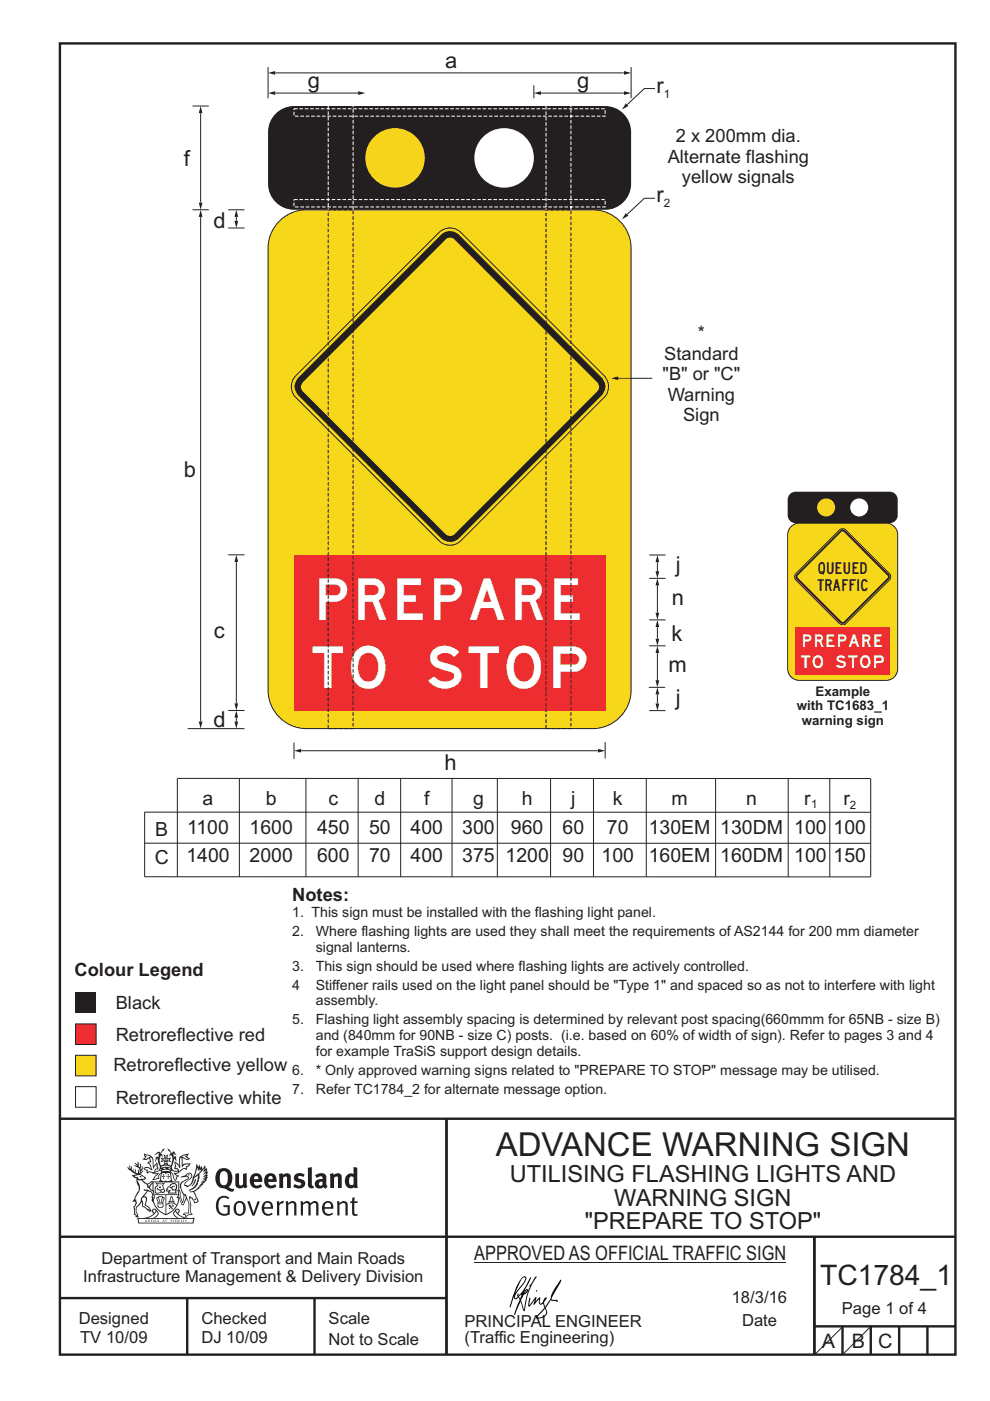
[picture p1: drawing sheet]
<svg xmlns="http://www.w3.org/2000/svg" width="210mm" height="297mm" viewBox="0 0 210 297" stroke-linecap="round" stroke-linejoin="round" font-family="sans-serif">
<g fill="none" stroke="#231f20" stroke-width=".51">
<path d="M12.7 9.2h189.9v278h-189.9zM12.7 237.2h189.9M94.7 237.1v50.1M12.7 262.2h190.1M12.7 275.2h82M39.7 275.2v12M66.7 275.2v12M172.7 262.2v25M172.7 281.2h30M178.7 281.2v6M184.7 281.2v6M190.7 281.2v6"/>
<path d="M196.7 281.2v6"/>
</g>
<path d="M100.6 267.7h66.2" fill="none" stroke="#231f20" stroke-width=".21"/>
<path d="M16 210.4h4.4v4.4h-4.4z" fill="#231f20"/>
<path d="M16 230.4h4.4v4.4h-4.4z" fill-rule="evenodd" fill="#fff" stroke="#231f20" stroke-width=".21"/>
<path d="M16 223.7h4.4v4.4h-4.4z" fill-rule="evenodd" fill="#f7d719" stroke="#231f20" stroke-width=".21"/>
<path d="M16 217.1h4.4v4.4h-4.4z" fill-rule="evenodd" fill="#ed2d30" stroke="#231f20" stroke-width=".21"/>
<path d="M58.5 24.1a5.5 5.5 0 0 1 3.9-1.6h66a5.5 5.5 0 0 1 5.5 5.5v11a5.5 5.5 0 0 1-5.5 5.5h-66a5.5 5.5 0 0 1-5.5-5.5v-11a5.5 5.5 0 0 1 1.6-3.9z" fill-rule="evenodd" fill="#231f20"/>
<path d="M59.3 46.9a8.1 8.1 0 0 1 5.7-2.4h60.7a8.2 8.2 0 0 1 8.2 8.1v93.7a8.2 8.2 0 0 1-8.2 8.2h-60.7a8.2 8.2 0 0 1-8.1-8.2v-93.7a8.1 8.1 0 0 1 2.4-5.7z" fill-rule="evenodd" fill="#f7d719" stroke="#231f20" stroke-width=".21"/>
<path d="M138.9 42h-2.2l-3.7 3.4" fill="none" stroke="#231f20" stroke-width=".21"/>
<path d="M132.7 45.2l.6 .5-1.4 .8z" fill="#231f20"/>
<path d="M131.2 80.2h7.1" fill="none" stroke="#231f20" stroke-width=".21"/>
<path d="M129.6 80.2l1.6-.4v.8z" fill="#231f20"/>
<circle cx="106.9" cy="33.5" r="6.3" fill="#fff"/>
<circle cx="83.8" cy="33.5" r="6.3" fill="#f5d41b"/>
<path d="M62.8 79.6l30.3-30.3a3.3 3.3 0 0 1 4.7 0l30.3 30.3a3.3 3.3 0 0 1 0 4.7l-30.3 30.3a3.3 3.3 0 0 1-4.7 0l-30.3-30.3a3.3 3.3 0 0 1 0-4.7z" fill-rule="evenodd" fill="#f7d719" stroke="#231f20" stroke-width=".21"/>
<path d="M93.6 49.8a2.67 2.67 0 0 1 3.7-.1l30.3 30.4a2.66 2.66 0 0 1 0 3.7l-30.3 30.4a2.67 2.67 0 0 1-3.7-.1l-30.3-30.3a2.63 2.63 0 0 1 0-3.7z" fill-rule="evenodd" fill="#231f20"/>
<path d="M64.3 81l30.3-30.3a1.37 1.37 0 0 1 1.7 0l30.3 30.3a1.38 1.38 0 0 1 0 2l-30.3 30.3-.9 .3-.8-.3-30.3-30.3a1.35 1.35 0 0 1 0-2z" fill-rule="evenodd" fill="#f7d719"/>
<path d="M62.4 117.7h66v33h-66z" fill="#ed2d30"/>
<path d="M58.4 15.5h73.9M133.9 14.2v6.6" fill="none" stroke="#231f20" stroke-width=".21"/>
<g fill="#231f20">
<path d="M56.9 15.5l1.5-.4v.7z"/>
<path d="M132.3 15.1l1.6 .4-1.6 .3z"/>
</g>
<path d="M58.4 19.7h17.5" fill="none" stroke="#231f20" stroke-width=".21"/>
<g fill="#231f20">
<path d="M56.9 19.7l1.5-.4v.8z"/>
<path d="M76 19.3l1.5 .4-1.5 .4z"/>
</g>
<path d="M114.8 19.7h17.5" fill="none" stroke="#231f20" stroke-width=".21"/>
<g fill="#231f20">
<path d="M113.2 19.7l1.5-.4v.8z"/>
<path d="M132.3 19.3l1.6 .4-1.6 .4z"/>
</g>
<path d="M56.9 14.2v6.6M113.2 18.1v2.7M138.9 18.8h-2.2l-3.7 3.4" fill="none" stroke="#231f20" stroke-width=".21"/>
<path d="M132.7 21.9l.6 .6-1.4 .7z" fill="#231f20"/>
<path d="M69.6 44.5h5.3v110h-5.3zM115.8 44.5h5.3v110h-5.3z" fill="none" stroke="#231f20" stroke-width=".21" stroke-dasharray=".8 .4" stroke-linecap="butt"/>
<path d="M62.4 23.1h66v1.5h-66zM69.6 22.5v22M115.8 22.5v22M62.4 42.3h66v1.6h-66zM74.9 44.5v-22M121.1 44.5v-22" fill="none" stroke="#fff" stroke-width=".21" stroke-dasharray=".8 .4" stroke-linecap="butt"/>
<path d="M137.7 117.7h3.5M139.4 119.2v1.9M137.6 145.7h3.5M137.7 150.7h3.5" fill="none" stroke="#231f20" stroke-width=".21"/>
<g fill="#231f20">
<path d="M139.4 117.7l.4 1.5h-.8z"/>
<path d="M139 121.1h.8l-.4 1.5z"/>
</g>
<path d="M137.7 122.6h3.5M137.7 136.9h3.5M137.7 131.4h3.5M139.4 124.2v5.7" fill="none" stroke="#231f20" stroke-width=".21"/>
<g fill="#231f20">
<path d="M139 129.9h.8l-.4 1.5z"/>
<path d="M139.4 122.6l.4 1.5h-.8z"/>
</g>
<path d="M139.4 133v2.4" fill="none" stroke="#231f20" stroke-width=".21"/>
<g fill="#231f20">
<path d="M139.4 131.4l.4 1.5h-.8z"/>
<path d="M139 135.4h.8l-.4 1.5z"/>
</g>
<path d="M139.4 138.5v5.7" fill="none" stroke="#231f20" stroke-width=".21"/>
<g fill="#231f20">
<path d="M139 144.2h.8l-.4 1.5z"/>
<path d="M139.4 136.9l.4 1.5h-.8z"/>
</g>
<path d="M139.4 147.3v1.8" fill="none" stroke="#231f20" stroke-width=".21"/>
<g fill="#231f20">
<path d="M139.4 145.7l.4 1.5h-.8z"/>
<path d="M139 149.2h.8l-.4 1.5z"/>
</g>
<path d="M42.6 46v106.9M39.8 154.5h12.1" fill="none" stroke="#231f20" stroke-width=".21"/>
<g fill="#231f20">
<path d="M42.6 44.5l.3 1.5h-.7z"/>
<path d="M42.2 153h.7l-.3 1.5z"/>
</g>
<path d="M48.4 150.6h3.5M50.1 152.2v.7" fill="none" stroke="#231f20" stroke-width=".21"/>
<g fill="#231f20">
<path d="M50.1 150.6l.4 1.5h-.8z"/>
<path d="M49.7 153h.8l-.4 1.5z"/>
</g>
<path d="M50.1 119.2v29.9" fill="none" stroke="#231f20" stroke-width=".21"/>
<g fill="#231f20">
<path d="M50.1 117.6l.4 1.5h-.8z"/>
<path d="M49.7 149.1h.8l-.4 1.5z"/>
</g>
<path d="M42.6 24v18.9M48.4 117.6h3.5" fill="none" stroke="#231f20" stroke-width=".21"/>
<g fill="#231f20">
<path d="M42.6 22.5l.3 1.5h-.7z"/>
<path d="M42.2 43h.7l-.3 1.5z"/>
</g>
<path d="M62.4 157.4v3.5M63.9 159.2h62.9M128.4 157.4v3.4" fill="none" stroke="#231f20" stroke-width=".21"/>
<g fill="#231f20">
<path d="M126.8 158.8l1.6 .4-1.6 .4z"/>
<path d="M62.4 159.2l1.5-.4v.8z"/>
</g>
<path d="M48.4 48.3h3.5M50.1 46v.8" fill="none" stroke="#231f20" stroke-width=".21"/>
<g fill="#231f20">
<path d="M50.1 44.5l.4 1.5h-.8z"/>
<path d="M49.7 46.8h.8l-.4 1.5z"/>
</g>
<g fill="none" stroke="#231f20" stroke-width=".21">
<path d="M40.8 22.5h3.5M40.8 44.5h3.5M48.4 44.5h3.5M30.7 178.8h154M50.8 165v20.9M64.9 165v20.9M76 165v20.9M85 165v20.9M95.9 165v20.9M105.5 165v20.9M116.8 165v20.9M125.9 165v20.9"/>
<path d="M137.1 165v20.9M151.8 165v20.9M167.2 165v20.9M176 165v20.9M184.6 165.1l-147-.1v20.9M184.7 165v20.9h-154v-13.8l153.9 .1M179 281l-6 6M184.9 281l-6 6"/>
</g>
<g fill="#231f20">
<path d="M47 248.5a2.55 2.55 0 0 0 0 2.7l.3 .1a.81 .81 0 0 0 1-.9v-.6a1.04 1.04 0 0 0-1.1-1.5zM46.3 248.1a1.82 1.82 0 0 1 2.1-.2 1.82 1.82 0 0 1 .9 1.9 2.29 2.29 0 0 1-.8 1.9l.7 .3h.5l-.2 .6a2.87 2.87 0 0 1-2-.7 2.12 2.12 0 0 1-1.7-3.1z" fill-rule="evenodd"/>
<path d="M49.9 248.9l.8-.2v2a.46 .46 0 0 0 .2 .6 .46 .46 0 0 0 .7-.2v-2.2l.7-.2v2.4l.2 .5-.6 .4-.2-.3a1.02 1.02 0 0 1-1.2 .2 1.02 1.02 0 0 1-.6-1.1z" fill-rule="evenodd"/>
<path d="M54 249.5l-.1 .5h.9a.49 .49 0 0 0-.2-.6 .49 .49 0 0 0-.6 .1zM53.4 249.2a1.34 1.34 0 0 1 1.6-.3 1.34 1.34 0 0 1 .6 1.5v.2h-1.7a.77 .77 0 0 0 .5 .8 .77 .77 0 0 0 .9-.3l.3 .4a1.59 1.59 0 0 1-2.1 .2 1.59 1.59 0 0 1-.4-2z" fill-rule="evenodd"/>
<path d="M57 249.5l-.1 .5h.9a.49 .49 0 0 0-.2-.6 .49 .49 0 0 0-.6 .1zM56.4 249.2a1.34 1.34 0 0 1 1.6-.3 1.34 1.34 0 0 1 .7 1.5v.2h-1.8a.77 .77 0 0 0 .5 .8 .77 .77 0 0 0 .9-.3l.3 .4a1.59 1.59 0 0 1-2 .2 1.59 1.59 0 0 1-.5-2z" fill-rule="evenodd"/>
<path d="M59.1 248.9l.8-.2 .1 .4a.95 .95 0 0 1 1-.3 .95 .95 0 0 1 .7 .8v2.3h-.8v-2.3a.46 .46 0 0 0-.8 .1v2.2h-.9z" fill-rule="evenodd"/>
<path d="M62.5 249.1a1.75 1.75 0 0 1 2.1-.1l-.2 .5-.6-.2a.43 .43 0 0 0-.6 .3l.4 .3a1.04 1.04 0 0 1 1.2 1.2 1.04 1.04 0 0 1-1.4 .9l-1.2-.4 .3-.6 1 .4 .4-.4a.88 .88 0 0 0-1-.5l-.4-.2-.1-.4z" fill-rule="evenodd"/>
<path d="M65.3 247.6l.8-.2 .1 3.8 .2 .2 .2 .5a.88 .88 0 0 1-1-.1 .88 .88 0 0 1-.3-1z" fill-rule="evenodd"/>
<path d="M67.8 250.6a.43 .43 0 0 0-.1 .7 .43 .43 0 0 0 .7-.1v-.7zM66.8 249.2a1.7 1.7 0 0 1 2.4 .1v1.8l.3 .4-.4 .5-.5-.3a1.03 1.03 0 0 1-1.7-.2 1.03 1.03 0 0 1 .8-1.5h.7v-.4a.8 .8 0 0 0-1.2 .1z" fill-rule="evenodd"/>
<path d="M69.9 248.9l.8-.2 .1 .4a.95 .95 0 0 1 1-.3 .95 .95 0 0 1 .7 .8v2.3h-.8v-2.3a.46 .46 0 0 0-.8 .1v2.2h-.8z" fill-rule="evenodd"/>
<path d="M74.3 249.5a1.48 1.48 0 0 0 0 1.7l.4 .1 .3-.2v-1.5l-.3-.2zM75 247.4l.8 .2 .1 4.3h-.7l-.1-.2a1.26 1.26 0 0 1-1.4 0 1.26 1.26 0 0 1-.6-1.3 1.29 1.29 0 0 1 .5-1.3 1.29 1.29 0 0 1 1.4-.2z" fill-rule="evenodd"/>
<path d="M46.4 253.9a1.72 1.72 0 0 1 2.2 0l-.2 .3a1.24 1.24 0 0 0-1.4-.1 1.24 1.24 0 0 0-.7 1.3 1.49 1.49 0 0 0 1.3 2l.7-.2v-1.3h-.9l-.1-.4h1.4v2a1.93 1.93 0 0 1-2.2-.1 1.93 1.93 0 0 1-.7-2.2l.2-.7z" fill-rule="evenodd"/>
<path d="M50.3 255.2a1.65 1.65 0 0 0 .3 2.2 .99 .99 0 0 0 1-1.5 .78 .78 0 0 0-.4-.8 .78 .78 0 0 0-.9 .1zM50 254.9a1.33 1.33 0 0 1 1.6-.1 1.33 1.33 0 0 1 .5 1.5 1.31 1.31 0 0 1-1.3 1.5 1.31 1.31 0 0 1-1.3-1.6l.1-.5z" fill-rule="evenodd"/>
<path d="M52.5 254.7l.4-.1 .9 2.6 .8-2.5h.5l-1.1 3h-.5z" fill-rule="evenodd"/>
<path d="M56.2 255.2l-.2 .7h1.4a.7 .7 0 0 0-.3-.8 .7 .7 0 0 0-.9 .1zM55.9 255a1.22 1.22 0 0 1 1.5-.2 1.22 1.22 0 0 1 .5 1.5h-1.9a.93 .93 0 0 0 .5 1 .93 .93 0 0 0 1.2-.2l.1 .3a1.43 1.43 0 0 1-1.7 .1 1.43 1.43 0 0 1-.6-1.7z" fill-rule="evenodd"/>
<path d="M58.7 254.8l.4-.2 .1 .5 .4-.3 .6-.2-.2 .6a.66 .66 0 0 0-.8 .6v1.9h-.4z" fill-rule="evenodd"/>
<path d="M60.6 254.8l.4-.2 .1 .5a.94 .94 0 0 1 1-.4 .94 .94 0 0 1 .8 .7v2.3h-.5l-.1-2.5a.81 .81 0 0 0-1.2 .3v2.2h-.4z" fill-rule="evenodd"/>
<path d="M63.7 254.7l.5-.1 .1 .5 .4-.3a.78 .78 0 0 1 1.1 .3 .9 .9 0 0 1 1-.5 .9 .9 0 0 1 .7 .8v2.3h-.4l-.1-2.5a.67 .67 0 0 0-1.1 .3v2.2h-.5v-2.4l-.4-.2-.7 .4v2.2h-.5z" fill-rule="evenodd"/>
<path d="M69 255.2l-.2 .7h1.4a.7 .7 0 0 0-.3-.8 .7 .7 0 0 0-.9 .1zM68.7 255a1.22 1.22 0 0 1 1.5-.2 1.22 1.22 0 0 1 .5 1.5h-1.9a.93 .93 0 0 0 .5 1 .93 .93 0 0 0 1.2-.2l.1 .3a1.44 1.44 0 0 1-1.7 .1 1.44 1.44 0 0 1-.6-1.7z" fill-rule="evenodd"/>
<path d="M71.4 254.8l.5-.2 .1 .5a.94 .94 0 0 1 1-.4 .94 .94 0 0 1 .7 .7v2.3h-.4l-.1-2.5a.81 .81 0 0 0-1.2 .3v2.2h-.5z" fill-rule="evenodd"/>
<path d="M74.7 254l.5-.2v.9h.7l-.1 .4h-.7l.1 2.2 .1 .1h.5l.1 .3a.75 .75 0 0 1-1.2-.6v-2h-.4v-.4h.4z" fill-rule="evenodd"/>
<path d="M30.8 244.9l1.1 .3-.9 .5h-.4l.5-.5zM31.8 245.5l.2-.1a2.44 2.44 0 0 1 .4 2l.1 .4 .7-1-.1 .6 .3 .3a.57 .57 0 0 0-.6 .8l-1-.2-.5 .2 .1-.5-.7-.2 .6-.2 1 .5 .1-.1-.6-1.3-.2-.1 .5-.1zM30.7 244.5l-.2 .4 .3 .4-.6 .4a1.04 1.04 0 0 0 1.4-.1l.2 .7h-.4l-.2 .4a.94 .94 0 0 1 .9 1.1l-.2-.1a1.16 1.16 0 0 0-1.5-.1l.3 .4 .4 .2 .1 .5 .2 .2v-.2a.94 .94 0 0 1 1.1 .2h.9l-1.2 1.2a1.13 1.13 0 0 0 1.2-.2l.4-.1-.1-.4 .5-.7a.83 .83 0 0 0-.6 1.1l-.3-.1-.7 .3 1.1-1.4-.5 .2-.5-.1 1.3-.5-.2-.2-.8 .4v-.3l.2-.2 .3 .1 .1-.3-.2-.4v-.6l-.2-.3-.6 .9v-.7a1.42 1.42 0 0 0-1.7-1.8z" fill-rule="evenodd"/>
<path d="M38.5 245.3l.5-.3 .7-.1-.6 .3 .8 .5h-.3zM38.3 245.5h.2l.1 2a1.69 1.69 0 0 1 1.5-.7l-.7 .5 .1 .5a1.1 1.1 0 0 0-1.5 .6l-.1-.5-.2-.2h-.5l.2-.4-.2-.7a1.42 1.42 0 0 1 .8 1.1l.2-.1zM37.1 246.2l.1 1-.2 .3v.5l.6-.1 .1 .2a.96 .96 0 0 1-1.1-.1l-.1 .1a1.06 1.06 0 0 0 1.3 .2v.1a.72 .72 0 0 1-1 .2l.3 .5 .6 .3-.4 .1-.1 .7-.3-.4-.3-1.1-.4-.4 .4 .9a1.54 1.54 0 0 0 .6 1.2l.2-.3a.58 .58 0 0 1 .5-.7l.1-.2h-.3l-.4-.3 .9-.5a.93 .93 0 0 1 1.1-.5l.1 .2 .2-.1 .1-.5a.99 .99 0 0 0 .7-.9l-1.3 .1-.4 .3v-1.5l.9 .4 .8-.3h-.3l-.5-.4 .4-.7-.7 .2a1.46 1.46 0 0 0-1.3 2.1v.4l-.2-.4z" fill-rule="evenodd"/>
<path d="M35.6 248.9l.2 .1-.1 .4h.3l-.3 .1v.5l-.1-.6h-.3l.3-.1z" fill-rule="evenodd"/>
<path d="M34.6 248.9l.2 .1-.1 .3 .4 .1h-.4v.6l-.1-.5-.3-.1h.3z" fill-rule="evenodd"/>
<path d="M34.3 248.8a.57 .57 0 0 1 .9 .2 .57 .57 0 0 1 .9-.2l.2 1.4-.2 .1a.57 .57 0 0 1-.9-.1 .69 .69 0 0 1-1.1 0zM34.2 248.1l-.3 2.1-.2 .4h2.9l-.1-.4-.3-2.1h-.2v.3l-.8-.1-.9 .1 .1-.3z" fill-rule="evenodd"/>
<path d="M34.2 252.4a.3 .3 0 0 0 .6 0 .3 .3 0 0 0-.6 0zM33.3 251l.3 .3-.3 .3a.79 .79 0 0 0 0 1.3l.8-.2-.1-.3a.55 .55 0 0 1-.7-.6h.1l.1 .3 .4 .1 .8-.2-.4-.7 .4-.3-.7 .1zM33 250.7l1.1 .2 .9-.2-.4 .7 .4 1.1a.56 .56 0 0 1-.8 .3l-.2 .1a.73 .73 0 0 1-.9 .1 .73 .73 0 0 1-.3-.9v-.4l.5-.4z" fill-rule="evenodd"/>
<path d="M35.6 251.9l.7-.5a.58 .58 0 0 1 1-.1 .58 .58 0 0 1-.5 .9l-.2-.3a.43 .43 0 0 1 .6-.3v-.1a.57 .57 0 0 0-.8 .2l-.2-.1-.3 .2 .4 .1a.55 .55 0 0 0 .9 .5v.5h-1.3l.3-.4-.1-.2-.6 .1 .2-.2-.2-.1zM35.4 251.8l-.1 .2a.39 .39 0 0 0 .2 .7l.3-.1-.2 .5h1.9l-.1-.8a.86 .86 0 0 0-.1-1.4 .86 .86 0 0 0-1.3 .4z" fill-rule="evenodd"/>
<path d="M36 254.8h.8v.2h-.8zM36.4 253.8l.2 .8h-.4zM36.4 253.5l-.3 .5-.1 .6h-.2v.4l-.7 .4 .1 .2a1.48 1.48 0 0 1 2.2 .1l.2-.1-.6-.5v-.5h-.2l-.1-.6z" fill-rule="evenodd"/>
<path d="M35.8 255.4l.3 .1 .2 .3 .3-.2-.2-.2a.38 .38 0 0 1 .4 .5l-.1-.2-.3 .3 .3 .2-.3 .2-.1-.3-.4 .3-.1-.2 .4-.3-.2-.1-.1 .1z" fill-rule="evenodd"/>
<path d="M34.5 254h.2v.2l-.3 .6h-.1zM33.6 255.3h.9v.2a.55 .55 0 0 1-.8 .4v-.2h-.2zM33.4 254h.2l.2 .8h-.2zM33.6 255h.8l.1 .1-.8 .1zM33.8 253.7h.5l-.2 1.1h-.2zM33.3 253.8l-.1 .3 .3 1.2a.48 .48 0 0 0-.1 .5 .48 .48 0 0 0 .4 .3l.6-.1a.49 .49 0 0 0 .2-.7l.3-1.2-.1-.3a1.42 1.42 0 0 0-1.5 0z" fill-rule="evenodd"/>
<path d="M33.6 251.6h.5l.1 .3h-.4z" fill-rule="evenodd"/>
<path d="M41.3 250.1l.3-.2-.2 .9-.6 .7h-.2l.5-.7z" fill-rule="evenodd"/>
<path d="M39.7 249l.3-.2 .5 .2a.88 .88 0 0 1-.6 1.1 1.22 1.22 0 0 0-.8 1.3l.5 .2a.72 .72 0 0 0 .9-.4l.5-.8 .2-.6 .8-.6v.3a2.85 2.85 0 0 1-2 2.8l.1 .1a2.13 2.13 0 0 0 1.9-1.5l-.1-.2a2.01 2.01 0 0 0 .3-1.8l1.2-1.3-.4 1 .7-.5-.7 1 .8-.4-.8 .8 .7-.1-.9 .5 .8-.1-.8 .4h.7l-.8 .3 .3 .2h-.4l.2 .4-.4-.1 .2 .3h-.4l.1 .3h-.1a2.16 2.16 0 0 1-2 1l.1 .2h.4a.76 .76 0 0 1 .7 .7l.5 1.2-.6 .2a1.45 1.45 0 0 0-1.2-1.3l.3 1.8-.1 1.9 .4 .2a1.07 1.07 0 0 0-1.2 .4v-.3l-.5-.2a.87 .87 0 0 1 1-.1l.1-.7a4.4 4.4 0 0 0-.6-3.1l-.1-.3h-.2a2.16 2.16 0 0 1-.7-2.2l.3-.3 1.2-.8a.55 .55 0 0 0-.4-.7zM37.8 252.4a.76 .76 0 0 1 .3 1.1l.6 1.6 .4-1.7 .2 .1a.61 .61 0 0 1-.1 .9l-.3 .9h-.2l-.7-1.6-.3 .1a1.18 1.18 0 0 0 .1-1.4zM41.8 247.5l.2 .8 .3-.6v.6l.3-.5a1.9 1.9 0 0 1-1.1 1.4l-.3 .3zM38.2 249.6l1.4-.1 .2 .1v.3l-.5 .3a1.26 1.26 0 0 0-1 1.9l.2 .7a1.84 1.84 0 0 1 .2 2l-.4-1.3a.96 .96 0 0 0-.4-1.3l-.4 .3a.78 .78 0 0 1-.1 1.3l.2 .2h.4l.4 1.1a.38 .38 0 0 0 .2 .4 .38 .38 0 0 0 .4-.1l.6-1.2a2.94 2.94 0 0 1 .3 2.5v.5l-.8-.1-.3 .4v.2l.4-.1 .1 .4 .2 .1a1.02 1.02 0 0 1 1.3-.5l-.1-.4-.3-.1 .2-1.7-.3-1.4 .1 .1a1.14 1.14 0 0 1 .7 .9 .63 .63 0 0 0 .9-.2 .63 .63 0 0 0-.2-.8l-.6-1.3 .9-.6 .2-.3 .2-.1v-.2h.3l-.1-.3h.4l-.1-.3 .5-.1-.2-.2 .5-.4 .1-.2-.3 .1 .5-.6-.3 .1 .3-.6-.4 .1 .4-.5v-.3l-.3 .2 .1-.6v-.3l-.4 .3-.1-.8-.5 .8-.2-.7-.2 .5-.3-.8-.1 .6-.5-.8-.1 1.4-.7 1.9a1.81 1.81 0 0 1-.9 1.4l-.6-.2a1.75 1.75 0 0 1 1.1-1.2 .75 .75 0 0 0 .1-1.3 .75 .75 0 0 0-1.2 .5z" fill-rule="evenodd"/>
<path d="M41.2 254.2l.3-.1 .1 .3h-.4z" fill-rule="evenodd"/>
<path d="M29.4 258.4h11.6l-.2 .8h-11.3zM31.3 258.2l.5-.1a2.48 2.48 0 0 0 1.4-1.3l.2 .6-.5 .5-.4 .3zM32.5 256.6l.3-.2 .2 .2-.3 .6zM37.2 256.8a2.65 2.65 0 0 0 1.8 1.4h-1.1l-.5-.3-.5-.5zM37.4 256.6l.2-.2 .3 .2-.3 .6zM29.2 258.2l.1 1.2h11.7l.3-1.1-.2-.1a4.1 4.1 0 0 1-3.3-.9l.3-.4-.1-.5a1.06 1.06 0 0 0-1.3 .9l.2 .4 .6 .5h-4.7l.3-.1a.84 .84 0 0 0 .6-.7 .84 .84 0 0 0-.5-.9l-.3-.2-.5 .1-.1 .5 .3 .4a4.2 4.2 0 0 1-3.4 .9z" fill-rule="evenodd"/>
<path d="M31 258.7l.1 .2h-.2zM31 258.6l-.3 .5 .4-.1 .2 .1z" fill-rule="evenodd"/>
<path d="M31.3 258.6h.2v.4a.25 .25 0 0 0 .3-.1 .25 .25 0 0 0-.1-.3h.1a.29 .29 0 0 1 0 .4 .29 .29 0 0 1-.4 0 .29 .29 0 0 1 0-.4z" fill-rule="evenodd"/>
<path d="M32.2 258.6a.22 .22 0 0 1 .3 .2 .22 .22 0 0 1-.3 .2zM32 258.6v.5a.33 .33 0 0 0 .5-.1 .33 .33 0 0 0 0-.4 .33 .33 0 0 0-.5 0z" fill-rule="evenodd"/>
<path d="M32.9 258.7l.1 .2h-.2zM32.9 258.6l-.2 .5 .3-.1 .2 .1z" fill-rule="evenodd"/>
<path d="M33.3 258.6h.2v.2l.3-.2-.2 .2 .2 .3-.3-.2-.1 .2h-.1l.2-.3z" fill-rule="evenodd"/>
<path d="M34.7 258.7l.1 .2h-.2zM34.7 258.6l-.3 .5 .4-.1 .2 .1z" fill-rule="evenodd"/>
<path d="M35 258.6h.4h-.1v.5h-.2l.1-.5z" fill-rule="evenodd"/>
<path d="M36.2 258.6h.3h-.2v.2h.2h-.2l.1 .3h-.2z" fill-rule="evenodd"/>
<path d="M36.7 258.6h.2v.5h-.2z" fill-rule="evenodd"/>
<path d="M37.3 258.6a.22 .22 0 0 1 .3 .2 .22 .22 0 0 1-.3 .2zM37.1 258.6v.5a.33 .33 0 0 0 .5-.1 .33 .33 0 0 0 0-.4 .33 .33 0 0 0-.5 0z" fill-rule="evenodd"/>
<path d="M37.8 258.6h.3h-.1v.2h.1h-.1v.2l.1 .1h-.3z" fill-rule="evenodd"/>
<path d="M38.3 258.6h.3l-.1 .4 .2 .1h-.4z" fill-rule="evenodd"/>
<path d="M38.9 258.6h.2v.5h-.2z" fill-rule="evenodd"/>
<path d="M39.3 258.6h.2l-.2 .1 .2 .2-.1 .2h-.1v-.2l.2 .1z" fill-rule="evenodd"/>
<path d="M34.2 247.4a1.51 1.51 0 0 1 2 .2 2.67 2.67 0 0 0-2.1 0zM35.7 247.6l.4 .2 .1 .2-.4-.1zM34.6 247.7l.4-.1 .2 .2h-.4zM34 247.9l.3 .1-.3 .1zM34.9 246.9l.3-.2 .2 .2zM34.9 245.7h.2v.4h-.2zM35 245.1l.2 .2 .2-.2-.1 .4h-.2zM35.1 246.3h.2l.1 .4-.2-.2-.2 .2zM35.3 245.7h.2v.4h-.2zM34.4 245.7l.3 .1v.2l-.3 .1 .2-.2zM35.7 245.8l.3-.1-.2 .2 .2 .2-.4-.1zM32.7 244.9l1-.5-.1 1-.2-.1-.4 .1-.2 1.1 .5-1 .2 .9a1.84 1.84 0 0 1 .3 1.7l.4 .1a2.48 2.48 0 0 1 2.2 .1l.2-.3-.2-.7 .7-1.7 .4 .6-.2-1-.2-.1-.2 .3v-.9l.6 .4-.6-.7h-.3l-.1 .4-.5-.8-.5-.3 .2 .4 .5 .6-.4 .7 .4-.3a2.06 2.06 0 0 1 0 2.2l-.6-.2-.1-.6 .1-.1 .8 .2-.4-.5 .4-.5-.7 .2-.2-.2 .2-.7-.5 .4-.5-.4 .2 .7-.2 .2-.7-.2 .4 .5-.4 .5 .7-.2 .2 .1-.2 .6-.5 .2a2.02 2.02 0 0 1 0-2.2l.3 .5-.1-.6-.3-.1 .8-1.2-.5 .3-.4 .7-.2-.3a.8 .8 0 0 0-.8 .5z" fill-rule="evenodd"/>
<path d="M29.2 250.1l.3 .2a.61 .61 0 0 1 .8 .3l.3 .2a.8 .8 0 0 1 .6 1l.4 .1 .5 .6a1 1 0 0 1 .5 1l-.1 .7v-.5h-.1a.96 .96 0 0 0-.8-1.3l-.3-.2h-.6l-.1-.1-.2 .1 .2 .3h.5l-1.1 1.4-.2 .9-.4 .6a1.33 1.33 0 0 0-.5 1.8l.2 .5a1.26 1.26 0 0 1-.5-1.4l-.1-.4a1.56 1.56 0 0 0 .4-1.7l-.3 .2 .2-.5a3.2 3.2 0 0 0 .7-3zM30.4 253.9h.4a2.06 2.06 0 0 1-.1 1.6l.7 .5 .4 .5-.6-.2-.8-.6-.1-.9a.51 .51 0 0 1 .1-.9zM28.6 249.3a1.52 1.52 0 0 1 2.1 .6l-1.1 .1-.2-.1-.2-.4-.4 .1zM27.5 247v.8l-.3-.4-.2 .1a3.1 3.1 0 0 0 2 1.5l-1 .1 .5 .6 .5 .1v1.1a1.84 1.84 0 0 1-.2 2.5l-.4 .9-.4 .4 .3 .1 .4-.1 .1 .4-.2 .5-.3 .2 .1 1.8 .2-.1 .2 .6h.2l.4-.1-.1-.5a1.3 1.3 0 0 1-.1-1.6l.8-1.1 .2 1.1 .6 .2 .4 .6 .2-.2 .2 .4 .5-.1a1.85 1.85 0 0 0-1.2-1.3l.1-.3a1.39 1.39 0 0 0 0-1.5h-.5l.5-.6a.66 .66 0 0 1 .9-.4 .66 .66 0 0 1 .3 .9l-.1 .4h.2v.1l-.2 .3 .2 .5 .2-.3a2.24 2.24 0 0 0 .1-2.2 .73 .73 0 0 1-.7-.6 .73 .73 0 0 1 .5-.8l.1-.2a.94 .94 0 0 0-.9 .8 .48 .48 0 0 1-.1-.5 .48 .48 0 0 1 .5-.3l.5-.3a.51 .51 0 0 0-.8 .2l-.5 .3-1-.8 .6-.1 .1-.5-1.1-.7 .5-.4v-.4l-.5 .5 .1-.2a.69 .69 0 0 0 .2-1.1v.5l-.3 .2 .1-1.1-.3-.2 .1 .6-.1 .2-.4-1.2v.6l-.7-.3 .6 .6-.6-.2 .2 .3a1 1 0 0 1 .8 1.5l-.2-.8v.8l-.5-.2-.1-.7-.2 .6-.2-.1v-.6l-.2 .4-.2-.2 .1-.7-.2 .5z" fill-rule="evenodd"/>
<path d="M29.5 249.5l.3-.2 .3 .3z" fill-rule="evenodd"/>
<path d="M32.4 250.5h5.6v2l-.2-.1v-1.7h-5.2v2.5h5.2v-.8l.1 .2-.1 1.1v-.3h-2.5v4a4.1 4.1 0 0 0 2.6-3.6l.1-.1a4 4 0 0 1-2.8 3.9 4.2 4.2 0 0 1-2.8-4.7l.1 1.3 .1-.1a3.8 3.8 0 0 0 2.5 3.3v-4h-2.5l-.2-.9z" fill-rule="evenodd"/>
<circle cx="40" cy="249.1" r=".17"/>
</g>
<g fill="#000">
<path d="M111.6 273.7l.2-.2-.5 .7zM110.4 274.5l.2 .1-.3 .8-.2-.5zM110.9 270.9h.5a9.3 9.3 0 0 1-2 3.1l-.1 .3 1-2.5zM110.6 271a14.7 14.7 0 0 0-2.2 4.9l-.3 1.2 .1 .1 .8-2.3a.42 .42 0 0 0 .2 .6 .42 .42 0 0 0 .6-.3l.2-.1 .2 .5-1.1 3.2h.2l1.1-2.9 .6 1.9 .2 .2 .2-.5a13.5 13.5 0 0 1 2-6.2l.4-.5-.1-.2-1.6 2.1 .4-.1a14.9 14.9 0 0 0-1.3 5.1l-.4-1.1a1.39 1.39 0 0 1 .2-1.9l.1-.2a.92 .92 0 0 0 .8-1.2 .75 .75 0 0 0-.8 .7l-.1 .2 1.6-3.4h-.1l-.4 .7a10.5 10.5 0 0 1-2.2 3.3l.2-.5a.32 .32 0 0 0-.4 .2 .32 .32 0 0 0 .1 .4l-.5 .4a3.2 3.2 0 0 1 1.1-2.3l.5-.6a2.49 2.49 0 0 0 .7-1.6l-.4-.2z" fill-rule="evenodd"/>
<path d="M113.7 273.6l.3 .2h-.3z" fill-rule="evenodd"/>
<path d="M115.6 277.5a1.15 1.15 0 0 1 .1 1.3 1.15 1.15 0 0 1-1.2 .5l-.6 .1zM112.2 275.2l-.2 1.6 .2 .2 1.2-1.5-.2 1.1 1.1-1.1a.94 .94 0 0 0 .4 1.1l.5-.3 .3 .9-1.2 1.3a.98 .98 0 0 0-.5 1 1.9 1.9 0 0 0 2.3-1.3l-.1-.2a1.02 1.02 0 0 1 .2-1.4l.6-1 1.5 .3-.2-.4v.2l-1.1-.1v-.3l2-3.6 .1-.2-.2-.2-1.7 2.8a6.6 6.6 0 0 1-1.6 2.9l-.1-.2a1.01 1.01 0 0 1 .4-1.4l.1-.2-.3-.1-.4 .4-.1 .5-.6 .4-.1-.4 .1-.9-.2-.1-.9 1 .3-1h-.2l-1.4 1.8 .3-1.5v-.1z" fill-rule="evenodd"/>
</g>
<path d="M167.6 104.7l.7-.4h.4h20a1.67 1.67 0 0 1 1.7 1.6v3.4a1.67 1.67 0 0 1-1.7 1.6h-20a1.67 1.67 0 0 1-1.6-1.6v-3.4v-.4z" fill-rule="evenodd" fill="#231f20"/>
<circle cx="182.2" cy="107.6" r="1.91" fill="#fff"/>
<circle cx="175.2" cy="107.6" r="1.91" fill="#f5d41b"/>
<path d="M168 111.5l1-.5 .5-.1h18.4a2.48 2.48 0 0 1 2.5 2.5v28.4a2.48 2.48 0 0 1-2.5 2.5h-18.4a2.48 2.48 0 0 1-2.4-2.5v-28.4a2.47 2.47 0 0 1 .9-1.9z" fill-rule="evenodd" fill="#f7d719" stroke="#231f20" stroke-width=".21"/>
<path d="M168.7 133.1h20v10h-20z" fill="#ed2d30"/>
<path d="M168.8 121.6l9.2-9.2a1.01 1.01 0 0 1 1.4 0l9.2 9.2a1.01 1.01 0 0 1 0 1.4l-9.2 9.2a1.01 1.01 0 0 1-1.4 0l-9.2-9.2a1.01 1.01 0 0 1 0-1.4z" fill-rule="evenodd" fill="#f7d719" stroke="#231f20" stroke-width=".21"/>
<path d="M169 121.7l9.2-9.2a.78 .78 0 0 1 1.1 0l9.2 9.2a.78 .78 0 0 1 0 1.1l-9.2 9.2a.78 .78 0 0 1-1.1 0l-9.2-9.2a.78 .78 0 0 1 0-1.1z" fill-rule="evenodd" fill="#231f20"/>
<path d="M169.2 122l9.3-9.2 .3-.1 9.4 9.3 .1 .4-9.3 9.4-.4 .1-9.4-9.4z" fill-rule="evenodd" fill="#f7d719"/>
<g font-size="8.8" fill="#fff">
<text x="67.8" y="131.4">PREPARE</text>
<text x="66.3" y="145.9">TO</text>
<text x="90.9" y="145.9">STOP</text>
</g>
<text font-size="7" fill="#231f20" x="105.1" y="245.2">ADVANCE WARNING SIGN</text>
<text font-size="6" fill="#231f20" x="173.9" y="272.4">TC1784_1</text>
<g font-size="5" fill="#231f20">
<text x="108.1" y="250.6">UTILISING FLASHING LIGHTS AND</text>
<text x="130.3" y="255.6">WARNING SIGN</text>
<text x="124" y="260.6">&quot;PREPARE TO STOP&quot;</text>
</g>
<g font-size="4.7" fill="#231f20">
<text x="94.4" y="14.5">a</text>
<text x="65.3" y="18.6">g</text>
<text x="122.4" y="18.6">g</text>
<text x="139.3" y="19.7">r</text>
<text x="39" y="35.2">f</text>
<text x="139.3" y="42.8">r</text>
<text x="45.3" y="48.4">d</text>
<text x="39" y="101.2">b</text>
<text x="143.4" y="121.3">j</text>
<text x="142.5" y="128.3">n</text>
<text x="45.4" y="135.2">c</text>
<text x="142.5" y="135.8">k</text>
<text x="141.8" y="142.6">m</text>
<text x="143.4" y="149.4">j</text>
<text x="45.3" y="154.2">d</text>
<text x="94.3" y="163.3">h</text>
</g>
<g font-size="4.2" fill="#231f20">
<text x="100.6" y="267.2">APPROVED AS OFFICIAL TRAFFIC SIGN</text>
<text x="174.3" y="285.8">A</text>
<text x="180.6" y="285.8">B</text>
<text x="186.3" y="285.8">C</text>
</g>
<g font-size="4.1" fill="#231f20">
<text x="43" y="170.8">a</text>
<text x="56.4" y="170.8">b</text>
<text x="69.7" y="170.8">c</text>
<text x="79.4" y="170.8">d</text>
<text x="89.9" y="170.7">f</text>
<text x="100.3" y="170.7">g</text>
<text x="110.7" y="170.7">h</text>
<text x="121.2" y="170.7">j</text>
<text x="130" y="170.7">k</text>
<text x="142.4" y="170.7">m</text>
<text x="158.3" y="170.7">n</text>
<text x="170.5" y="170.7">r</text>
<text x="178.9" y="170.7">r</text>
<text x="32.9" y="177.2">B</text>
<text x="39.7" y="176.8">1100</text>
<text x="52.9" y="176.8">1600</text>
<text x="67.2" y="176.8">450</text>
<text x="78.3" y="176.8">50</text>
<text x="87.1" y="176.7">400</text>
<text x="98" y="176.7">300</text>
<text x="108.4" y="176.7">960</text>
<text x="119.3" y="176.7">60</text>
<text x="128.7" y="176.7">70</text>
<text x="137.6" y="176.7">130EM</text>
<text x="152.8" y="176.7">130DM</text>
<text x="168.5" y="176.7">100</text>
<text x="176.8" y="176.7">100</text>
<text x="32.8" y="183.2">C</text>
<text x="39.5" y="182.8">1400</text>
<text x="52.9" y="182.8">2000</text>
<text x="67.2" y="182.8">600</text>
<text x="78.3" y="182.8">70</text>
<text x="87.1" y="182.7">400</text>
<text x="98" y="182.7">375</text>
<text x="107.2" y="182.7">1200</text>
<text x="119.3" y="182.7">90</text>
<text x="127.6" y="182.7">100</text>
<text x="137.6" y="182.7">160EM</text>
<text x="152.8" y="182.7">160DM</text>
<text x="168.5" y="182.7">100</text>
<text x="176.8" y="182.7">150</text>
</g>
<g font-size="3.9" fill="#231f20">
<text x="141.6" y="34.5">Alternate flashing</text>
<text x="143.3" y="30.1">2 x 200mm dia.</text>
<text x="144.6" y="38.8">yellow signals</text>
<text x="148" y="72">*</text>
<text x="140.9" y="76.3">Standard</text>
<text x="140.5" y="80.6">&quot;B&quot; or &quot;C&quot;</text>
<text x="141.6" y="85">Warning</text>
<text x="144.9" y="89.3">Sign</text>
<text x="62" y="191">Notes:</text>
<text x="15.8" y="207">Colour Legend</text>
<text x="24.6" y="213.9">Black</text>
<text x="24.6" y="220.7">Retroreflective red</text>
<text x="24" y="227">Retroreflective yellow</text>
<text x="24.6" y="234">Retroreflective white</text>
</g>
<g font-size="3.5" fill="#231f20">
<text x="21.5" y="267.9">Department of Transport and Main Roads</text>
<text x="17.7" y="271.8">Infrastructure Management &amp; Delivery Division</text>
<text x="16.7" y="280.7">Designed</text>
<text x="42.7" y="280.7">Checked</text>
<text x="69.7" y="280.7">Scale</text>
<text x="98.5" y="281.4">PRINCIPAL ENGINEER</text>
<text x="155.2" y="276.3">18/3/16</text>
<text x="157.4" y="281.2">Date</text>
<text x="178.6" y="278.6">Page 1 of 4</text>
<text x="17" y="284.8">TV 10/09</text>
<text x="42.7" y="284.8">DJ 10/09</text>
<text x="69.7" y="285.2">Not to Scale</text>
<text x="98.5" y="284.8">(Traffic Engineering)</text>
</g>
<g font-size="3" fill="#231f20">
<text x="62" y="194.4">1. This sign must be installed with the flashing light panel.</text>
<text x="62" y="198.4">2.</text>
<text x="67" y="198.4">Where flashing lights are used they shall meet the requirements of AS2144 for 200 mm diameter</text>
<text x="67" y="201.8">signal lanterns.</text>
<text x="62" y="205.8">3.</text>
<text x="62" y="209.8">4</text>
<text x="67" y="205.8">This sign should be used where flashing lights are actively controlled.</text>
<text x="67" y="209.8">Stiffener rails used on the light panel should be &quot;Type 1&quot; and spaced so as not to interfere with light</text>
<text x="67" y="213.2">assembly.</text>
<text x="62" y="217.2">5.</text>
<text x="67" y="217.2">Flashing light assembly spacing is determined by relevant post spacing(660mmm for 65NB - size B)</text>
<text x="67" y="220.5">and (840mm for 90NB - size C) posts. (i.e. based on 60% of width of sign). Refer to pages 3 and 4</text>
<text x="62" y="227.9">6.</text>
<text x="67" y="223.9">for example TraSiS support design details.</text>
<text x="67" y="227.9">* Only approved warning signs related to &quot;PREPARE TO STOP&quot; message may be utilised.</text>
<text x="62" y="231.9">7.</text>
<text x="67" y="231.9">Refer TC1784_2 for alternate message option.</text>
</g>
<g font-size="2.8" fill="#231f20">
<text x="173" y="147.5">Example</text>
<text x="169" y="150.6">with TC1683_1</text>
<text x="170.1" y="153.8">warning sign</text>
</g>
<g font-size="2.7" fill="#fff">
<text x="170.4" y="137.3">PREPARE</text>
<text x="169.9" y="141.6">TO</text>
<text x="177.4" y="141.6">STOP</text>
</g>
<g font-size="2.5" fill="#231f20">
<text x="140.8" y="20.8">1</text>
<text x="140.8" y="43.9">2</text>
<text x="173.4" y="125.4">TRAFFIC</text>
<text x="173.6" y="121.7">QUEUED</text>
</g>
<g font-size="2.4" fill="#231f20">
<text x="172.1" y="171.3">1</text>
<text x="180.3" y="171.5">2</text>
</g>
</svg>
